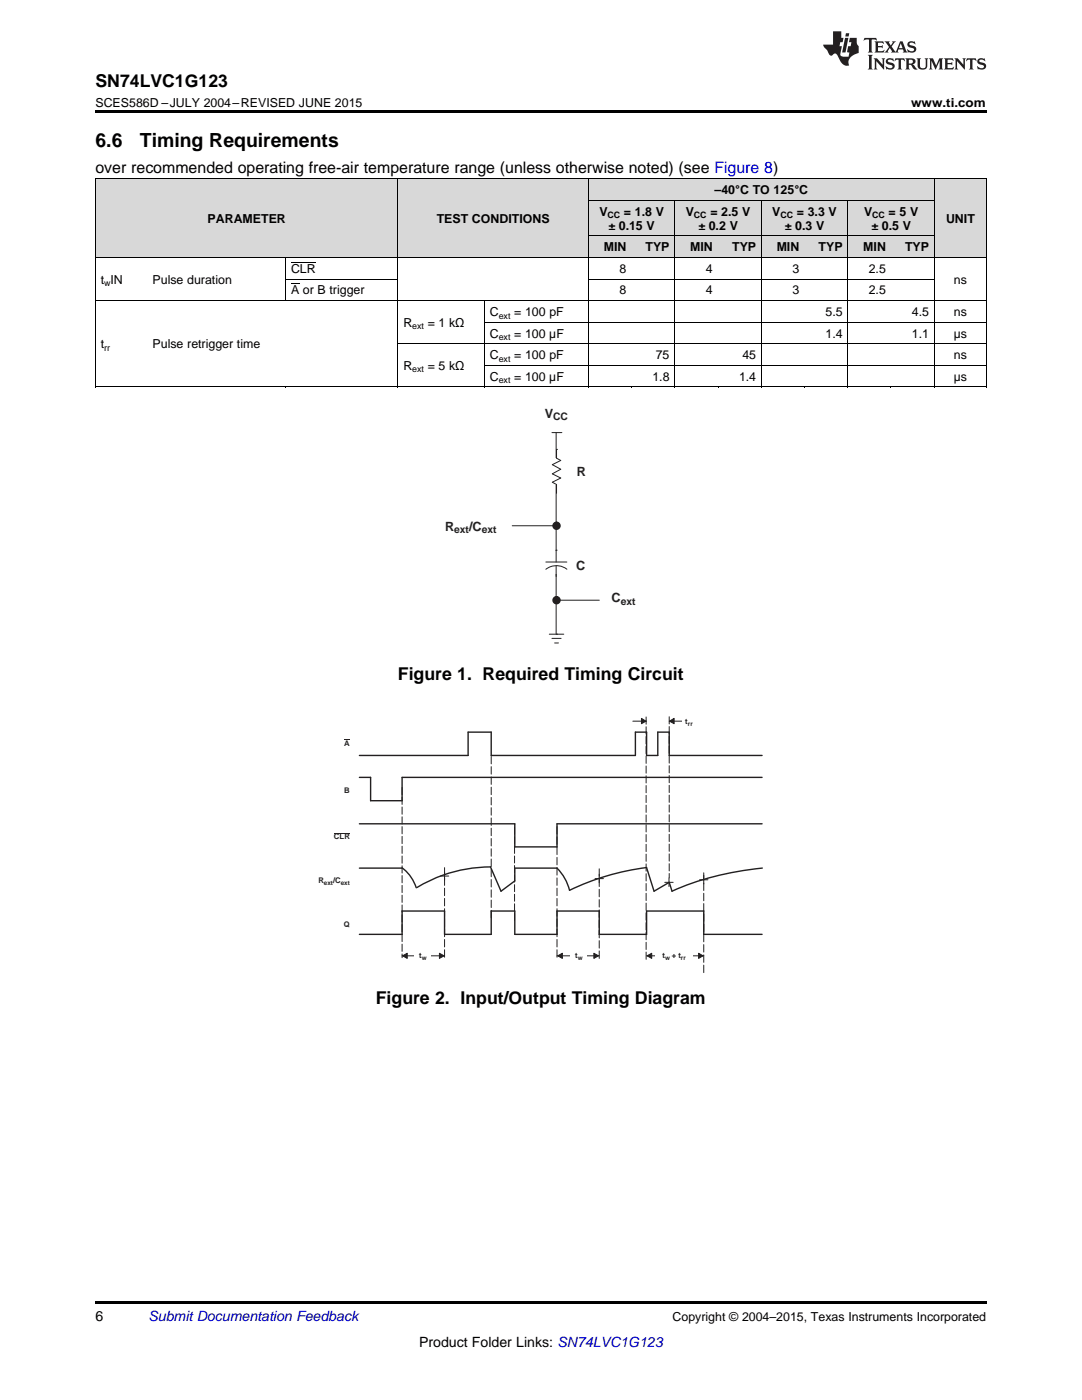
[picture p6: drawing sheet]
<svg xmlns="http://www.w3.org/2000/svg" width="216mm" height="279mm" viewBox="0 0 216 279" stroke-linecap="round" stroke-linejoin="round" font-family="sans-serif">
<g fill="#d8d8d8">
<path d="M19 35.7h10.4v15.7h-10.4z"/>
<path d="M29.4 35.7h27.6v15.7h-27.6z"/>
<path d="M57 35.7h22.4v15.7h-22.4z"/>
<path d="M79.4 35.7h17.3v15.7h-17.3z"/>
<path d="M96.7 35.7h20.7v15.7h-20.7z"/>
<path d="M117.4 47.1h8.6v4.3h-8.6z"/>
<path d="M126 47.1h8.7v4.3h-8.7z"/>
<path d="M134.7 47.1h8.6v4.3h-8.6z"/>
<path d="M143.3 47.1h8.6v4.3h-8.6z"/>
<path d="M151.9 47.1h8.7v4.3h-8.7z"/>
<path d="M160.6 47.1h8.6v4.3h-8.6z"/>
<path d="M169.2 47.1h8.6v4.3h-8.6z"/>
<path d="M177.8 47.1h8.7v4.3h-8.7z"/>
<path d="M186.5 35.7h10.3v15.7h-10.3z"/>
<path d="M117.4 40h8.6v7.1h-8.6z"/>
<path d="M126 40h8.7v7.1h-8.7z"/>
<path d="M134.7 40h8.6v7.1h-8.6z"/>
<path d="M143.3 40h8.6v7.1h-8.6z"/>
<path d="M151.9 40h8.7v7.1h-8.7z"/>
<path d="M160.6 40h8.6v7.1h-8.6z"/>
<path d="M169.2 40h8.6v7.1h-8.6z"/>
<path d="M177.8 40h8.7v7.1h-8.7z"/>
<path d="M117.4 35.7h8.6v4.3h-8.6z"/>
<path d="M126 35.7h8.7v4.3h-8.7z"/>
<path d="M134.7 35.7h8.6v4.3h-8.6z"/>
<path d="M143.3 35.7h8.6v4.3h-8.6z"/>
<path d="M151.9 35.7h8.7v4.3h-8.7z"/>
<path d="M160.6 35.7h8.6v4.3h-8.6z"/>
<path d="M169.2 35.7h8.6v4.3h-8.6z"/>
<path d="M177.8 35.7h8.7v4.3h-8.7z"/>
</g>
<path d="M19 259.7h177.8v.5h-177.8z" fill="#000"/>
<path d="M71.7 150.8h21.7v-4.7h4.6v4.7h28.8v-4.7h2.2v4.7M133.5 150.8h18.6" fill="none" stroke="#231f20" stroke-width=".28"/>
<path d="M68.7 147.6h1.1z" fill-rule="evenodd" fill="#231f20"/>
<path d="M71.7 155.1h2.2v4.7h6.3v-4.7h71.9M129 150.8h2.3v-4.7h2.2v4.7M71.7 164.4h31v4.6h8.4v-4.6h41M71.7 173.3h8.5M80.2 173.2a7.8 7.8 0 0 1 2.9 4M152.1 173.2a58 58 0 0 0-18 4.7l-.6-1.8-3 1.8-1.5-4.8a49.8 49.8 0 0 0-15.4 4.6l-.7-2.1-.8-1.2-1-1.1h-8.4v2.5l-2.7 2.1-2.1-4.9a28.4 28.4 0 0 0-14.7 4.1M71.7 186.5h8.5v-4.7h8.5v4.7h9.3v-4.7h4.7v4.7h8.4v-4.7h8.5v4.7h9.4v-4.7h11.4v4.7h11.7" fill="none" stroke="#231f20" stroke-width=".28"/>
<path d="M66.6 166.2h3.2M87.9 174.8h1.6M88.7 174v1.7M118.7 175.3h1.7M119.6 174.5v1.7M132.7 176.1h1.6M133.5 175.2v1.7M139.6 175.6h1.7M140.4 174.7v1.7M80.2 190.8h8.5" fill="none" stroke="#231f20" stroke-width=".2"/>
<path d="M80.2 157.1v34M128.9 143.1v48.4M133.5 143v32.2" fill="none" stroke="#231f20" stroke-width=".2" stroke-dasharray="1.4 .5"/>
<path d="M88.7 173.2v17.9M111.1 165v26.5M119.6 173.4v18.1M140.4 194.1v-20.3" fill="none" stroke="#231f20" stroke-width=".2" stroke-dasharray="1.5 .6"/>
<path d="M80.3 190.8l1-.6v1.1z" fill="#231f20"/>
<path d="M80.3 190.8l1-.6v1.1z" fill="none" stroke="#231f20" stroke-width=".2"/>
<path d="M87.7 190.2l.9 .6-.9 .5z" fill="#231f20"/>
<path d="M87.7 190.2l.9 .6-.9 .5zM111.1 190.8h8.5" fill="none" stroke="#231f20" stroke-width=".2"/>
<path d="M111.3 190.8l.9-.6v1.1z" fill="#231f20"/>
<path d="M111.3 190.8l.9-.6v1.1z" fill="none" stroke="#231f20" stroke-width=".2"/>
<path d="M118.5 190.2l.9 .6-.9 .5z" fill="#231f20"/>
<path d="M118.5 190.2l.9 .6-.9 .5zM129 190.8h11.4" fill="none" stroke="#231f20" stroke-width=".2"/>
<path d="M129.1 190.8l.9-.6v1.1z" fill="#231f20"/>
<path d="M129.1 190.8l.9-.6v1.1z" fill="none" stroke="#231f20" stroke-width=".2"/>
<path d="M139.4 190.2l.9 .6-.9 .5z" fill="#231f20"/>
<path d="M126.3 143.9h2.7M139.4 190.2l.9 .6-.9 .5z" fill="none" stroke="#231f20" stroke-width=".2"/>
<path d="M133.6 143.9l.9-.5v1z" fill="#231f20"/>
<path d="M133.6 143.9l.9-.5v1z" fill="none" stroke="#231f20" stroke-width=".2"/>
<path d="M128 143.4l.9 .5-.9 .5z" fill="#231f20"/>
<path d="M128 143.4l.9 .5-.9 .5zM133.5 143.9h2.8" fill="none" stroke="#231f20" stroke-width=".2"/>
<g fill="#fff">
<path d="M82.7 190h3.3v1.5h-3.3z"/>
<path d="M113.9 190h3.2v1.5h-3.2z"/>
<path d="M130.8 190h7.5v1.5h-7.5z"/>
<path d="M136.2 143.3h4.2v1.6h-4.2z"/>
</g>
<path d="M102.7 183.7v-19.2" fill="none" stroke="#231f20" stroke-width=".2" stroke-dasharray="1.4 .5"/>
<path d="M98 151v32.6" fill="none" stroke="#231f20" stroke-width=".2" stroke-dasharray="1.5 .6"/>
<path d="M111 86.3v40.3M111.4 119.8h8.2" fill="none" stroke="#231f20" stroke-width=".2"/>
<path d="M110.2 91.4h1.8v5.3h-1.8z" fill="#fff"/>
<path d="M111 89.7h.1M111 89.7v1.7l.9 .5-1.7 .8 1.7 .9-1.7 1 1.7 .8-1.7 .8 .8 .5v1.7" fill="none" stroke="#231f20" stroke-width=".2"/>
<path d="M108.9 110h4.2v4.5h-4.2z" fill="#fff"/>
<path d="M108.9 112.2h4.2M111 109.8h.1M111 109.8v2.4M111 112.9v2.2M113.1 113.6a3.4 3.4 0 0 0-4.2 0" fill="none" stroke="#231f20" stroke-width=".2"/>
<circle cx="111" cy="104.9" r=".69" fill="#231f20"/>
<circle cx="111" cy="104.9" r=".69" fill="none" stroke="#231f20" stroke-width=".3"/>
<circle cx="111" cy="104.9" r=".15" fill="#231f20"/>
<circle cx="111" cy="119.8" r=".69" fill="#231f20"/>
<circle cx="111" cy="119.8" r=".69" fill="none" stroke="#231f20" stroke-width=".3"/>
<circle cx="111" cy="119.8" r=".15" fill="#231f20"/>
<path d="M110.1 86.3h2M102.2 104.9h8.2M109.6 126.6h2.9M110.1 127.4h1.9M110.7 128.3h.7M111 126.6h.1" fill="none" stroke="#231f20" stroke-width=".2"/>
<g fill="none" stroke="#000" stroke-width=".2">
<path d="M19 35.6h177.8M19.1 35.7v41.6M79.4 35.7v41.6M117.4 35.7v41.6M117.4 40h69.1M134.6 40v37.3M151.9 40v37.3M169.2 40v37.3M186.4 35.7v41.6M196.8 35.7v41.6M19 60h177.8M19 51.4h177.8"/>
<path d="M57 51.4v8.6M57 55.7h22.4M117.4 55.7h69M117.4 47.1h69.1M19 77.2h177.8M79.4 68.6h117.4M96.6 60v17.3M96.7 72.9h100.1M96.7 64.3h100.1"/>
</g>
<g fill="#000">
<path d="M19 22h177.8v.5h-177.8zM19 77.2l.2 .1zM56.9 77.2l.1 .1zM79.3 77.2l.1 .1zM96.6 77.2l.1 .1zM117.3 77.2l.1 .1zM125.9 77.2l.1 .1zM134.6 77.2l.1 .1zM143.2 77.2l.1 .1zM151.8 77.2l.1 .1zM160.5 77.2l.1 .1zM169.1 77.2l.1 .1z"/>
<path d="M177.7 77.2l.1 .1zM186.4 77.2l.1 .1zM196.7 77.2l.1 .1z"/>
</g>
<g fill="#231f20">
<path d="M172.5 7.6l-.1 .5 .4-.2h.6v.1v2.1l-.2 .4h.9l-.2-.4v-2.1l.1-.1h.5l.5 .2-.2-.5zM174.5 8.3l.2 .3v1.5l-.2 .4h1.8l.2-.6a1.04 1.04 0 0 1-1.3 .2v-.7h.6l.3 .2v-.6l-.3 .2h-.6v-.6l.8-.1 .4 .3-.2-.5zM176.5 8.3l.9 1.1-.9 1.1h.8l-.2-.2 .4-.7 .5 .7-.2 .2h1.5l-.2-.2 .2-.4h.9l.1 .4-.2 .2h1l-.3-.3-.7-1.9h-.5l-.9 2-.8-1 .9-1h-.8l.1 .3-.4 .5-.3-.6 .1-.2zM179.7 8.6l.4 1h-.7zM181.3 8.4a.63 .63 0 0 0-.2 .7 .63 .63 0 0 0 .6 .4l.6 .2 .1 .2a.75 .75 0 0 1-.7 .4 .75 .75 0 0 1-.6-.5l.1 .7 .1-.1a1.11 1.11 0 0 0 1.5-.6 1.13 1.13 0 0 0-1.2-.8l-.1-.4a1.04 1.04 0 0 1 1.2 .2l-.2-.5-.2 .1-.4-.2zM173.2 10.9l.2 .4v2.2l-.2 .4h1l-.3-.4v-2.2l.3-.4zM174.3 11.6l.3 .4v1.5l-.3 .4h.8l-.2-.4v-1.3l1.5 1.7v-1.9l.2-.4h-.7l.2 .4v.9l-1.1-1.3zM177 11.8a.62 .62 0 0 0-.2 .7 .62 .62 0 0 0 .6 .4l.6 .1 .1 .3a.76 .76 0 0 1-.7 .3 .76 .76 0 0 1-.7-.4l.2 .7 .1-.1a1.11 1.11 0 0 0 1.5-.6 1.13 1.13 0 0 0-1.2-.8l-.1-.4a1.04 1.04 0 0 1 1.2 .2l-.2-.6-.2 .1-.5-.1zM178.7 11.6l-.2 .6a.61 .61 0 0 1 .8-.3v1.6l-.2 .4h.9l-.2-.4v-1.6a.63 .63 0 0 1 .7 .3l-.1-.6zM180.6 11.6l.3 .4v1.5l-.3 .4h1l-.2-.2-.1-.8 .6 .2a.76 .76 0 0 0 1.2 .7l-1-1a.58 .58 0 0 0 .6-.5 .58 .58 0 0 0-.5-.6zM181.4 11.9h.1a.45 .45 0 0 1 .5 .1 .45 .45 0 0 1 .1 .5l-.8 .2zM182.9 11.6l.2 .2a2.17 2.17 0 0 0 .3 1.9 .99 .99 0 0 0 1.6-.6v-1.1l.2-.4h-.7l.2 .2a1.92 1.92 0 0 1-.2 1.8 .6 .6 0 0 1-.9-.5v-1.1l.2-.4zM185.4 11.6l.2 .4v1.5l-.2 .4h.7l-.2-.4v-1.4l.8 1.8 .8-1.8v1.4l-.2 .4h.9l-.2-.4v-1.5l.2-.4h-.8l-.6 1.5-.6-1.5zM188.4 11.6l.2 .4v1.5l-.2 .4h1.8l.1-.6a1.04 1.04 0 0 1-1.2 .1v-.6h.5l.4 .2v-.6l-.4 .2h-.5v-.7h.8l.3 .3-.1-.6zM190.5 11.6l.2 .4v1.5l-.2 .4h.7l-.2-.4v-1.3l1.5 1.7v-1.9l.2-.4h-.7l.2 .4v.9l-1.1-1.3zM192.9 11.6l-.1 .6a.61 .61 0 0 1 .7-.3l.1 1.6-.3 .4h1l-.3-.4 .1-1.6a.63 .63 0 0 1 .7 .3l-.1-.6zM195.2 11.8a.62 .62 0 0 0-.2 .7 .62 .62 0 0 0 .6 .4l.6 .1 .1 .3a.76 .76 0 0 1-.7 .3 .76 .76 0 0 1-.6-.4l.1 .7 .1-.1a1.11 1.11 0 0 0 1.6-.6 1.13 1.13 0 0 0-1.3-.8l-.1-.4a1.04 1.04 0 0 1 1.2 .2l-.1-.6-.2 .1-.5-.1z"/>
<path d="M166.2 6.3v2.6h-1.9v.4l.8 .9a.91 .91 0 0 0 1 .8 .56 .56 0 0 1 .5-.3 .56 .56 0 0 1 .5 .3l.4 .8a1.53 1.53 0 0 0 1.9 1.2 1.54 1.54 0 0 1 1-2.1l.9-.3v-1.4a1.52 1.52 0 0 1-.4-1.6h-1.3l-.2 .8h.5l-.2 .8h-.5l-.1 1v.2l.4 .1-.2 .8a1.93 1.93 0 0 1-1.6-.3l.3-1.8h-.5l.2-.8h.4l.2-.8h-.4v-1.3zM168.6 7.6l-.6 2.9h.7l.6-2.9zM168.8 6.6l-.1 .7h.6l.2-.7z"/>
</g>
<path d="M58.1 56.6h1.6v.1h-1.6z" fill="#000"/>
<path d="M58.1 52.3h4.9" fill="none" stroke="#000" stroke-width=".2"/>
<g font-size="3.9">
<text x="19" y="29.3">6.6</text>
<text x="27.9" y="29.3">Timing Requirements</text>
</g>
<g font-size="3.5">
<text x="19" y="17.3">SN74LVC1G123</text>
<text x="79.4" y="135.6">Figure 1. Required Timing Circuit</text>
<text x="75" y="200.3">Figure 2. Input/Output Timing Diagram</text>
</g>
<text font-size="3.2" x="19" y="34.4">over recommended operating free-air temperature range (unless otherwise noted) (see Figure 8)</text>
<g font-size="2.8">
<text x="19" y="263.6">6</text>
<text x="83.6" y="268.9">Product Folder Links: SN74LVC1G123</text>
</g>
<text font-size="2.8" fill="#0000c8" x="29.6" y="263.6">Submit Documentation Feedback</text>
<g font-size="2.5">
<text x="19" y="21.4">SCES586D –JULY 2004–REVISED JUNE 2015</text>
<text x="181.8" y="21.4">www.ti.com</text>
<text x="142.6" y="38.7">–</text>
<text x="143.9" y="38.7">40°C TO 125°C</text>
<text x="41.4" y="44.4">PARAMETER</text>
<text x="87.1" y="44.4">TEST CONDITIONS</text>
<text x="119.6" y="43">V</text>
<text x="121.4" y="45.9">± 0.15 V</text>
<text x="124.5" y="43">=</text>
<text x="126.7" y="43">1.8 V</text>
<text x="136.8" y="43">V</text>
<text x="139.3" y="45.9">± 0.2 V</text>
<text x="141.7" y="43">=</text>
<text x="143.9" y="43">2.5 V</text>
<text x="154.1" y="43">V</text>
<text x="156.6" y="45.9">± 0.3 V</text>
<text x="159" y="43">=</text>
<text x="161.2" y="43">3.3 V</text>
<text x="172.4" y="43">V</text>
<text x="173.9" y="45.9">± 0.5 V</text>
<text x="177.3" y="43">= 5 V</text>
<text x="188.8" y="44.4">UNIT</text>
<text x="120.5" y="50.2">MIN</text>
<text x="128.8" y="50.2">TYP</text>
<text x="137.7" y="50.2">MIN</text>
<text x="146.1" y="50.2">TYP</text>
<text x="155" y="50.2">MIN</text>
<text x="163.3" y="50.2">TYP</text>
<text x="172.3" y="50.2">MIN</text>
<text x="180.6" y="50.2">TYP</text>
<text x="20.1" y="56.6">t IN</text>
<text x="30.4" y="56.6">Pulse duration</text>
<text x="58.1" y="54.5">CLR</text>
<text x="58.1" y="58.8">A or B trigger</text>
<text x="123.6" y="54.5">8</text>
<text x="123.6" y="58.8">8</text>
<text x="140.9" y="54.5">4</text>
<text x="140.9" y="58.8">4</text>
<text x="158.1" y="54.5">3</text>
<text x="158.1" y="58.8">3</text>
<text x="173.4" y="54.5">2.5</text>
<text x="173.4" y="58.8">2.5</text>
<text x="190.3" y="56.6">ns</text>
<text x="80.5" y="65.2">R</text>
<text x="85.3" y="65.2">= 1 kΩ</text>
<text x="97.8" y="63.1">C</text>
<text x="102.6" y="63.1">= 100 pF</text>
<text x="164.7" y="63.1">5.5</text>
<text x="182" y="63.1">4.5</text>
<text x="190.3" y="63.1">ns</text>
<text x="20.1" y="69.5">t</text>
<text x="30.4" y="69.5">Pulse retrigger time</text>
<text x="97.8" y="67.4">C</text>
<text x="97.8" y="71.7">C</text>
<text x="102.6" y="67.4">= 100 µF</text>
<text x="102.6" y="71.7">= 100 pF</text>
<text x="130.8" y="71.7">75</text>
<text x="148.1" y="71.7">45</text>
<text x="164.7" y="67.4">1.4</text>
<text x="182" y="67.4">1.1</text>
<text x="190.3" y="67.4">µs</text>
<text x="190.3" y="71.7">ns</text>
<text x="80.5" y="73.8">R</text>
<text x="85.3" y="73.8">= 5 kΩ</text>
<text x="97.8" y="76">C</text>
<text x="102.6" y="76">= 100 µF</text>
<text x="130.2" y="76">1.8</text>
<text x="147.5" y="76">1.4</text>
<text x="190.3" y="76">µs</text>
<text x="134.2" y="263.6">Copyright © 2004–2015, Texas Instruments Incorporated</text>
</g>
<g font-size="2.5" fill="#231f20">
<text x="108.7" y="83.4">V</text>
<text x="115.1" y="94.9">R</text>
<text x="88.8" y="105.9">R</text>
<text x="93.6" y="105.9">/C</text>
<text x="114.9" y="113.8">C</text>
<text x="122" y="120.2">C</text>
</g>
<g font-size="2.1" fill="#231f20">
<text x="110.4" y="83.9">CC</text>
<text x="90.6" y="106.4">ext</text>
<text x="96.1" y="106.4">ext</text>
<text x="123.9" y="120.7">ext</text>
</g>
<g font-size="1.8">
<text x="121.2" y="43.5">CC</text>
<text x="138.5" y="43.5">CC</text>
<text x="155.7" y="43.5">CC</text>
<text x="174" y="43.5">CC</text>
<text x="20.8" y="57.1">w</text>
<text x="82.3" y="65.7">ext</text>
<text x="99.5" y="63.6">ext</text>
<text x="20.8" y="70">rr</text>
<text x="99.5" y="67.9">ext</text>
<text x="82.3" y="74.3">ext</text>
<text x="99.5" y="72.2">ext</text>
<text x="99.5" y="76.5">ext</text>
</g>
<g font-size="1.6" fill="#231f20">
<text x="68.7" y="148.9">A</text>
<text x="136.7" y="144.5">t</text>
<text x="68.7" y="158.3">B</text>
<text x="66.6" y="167.5">CLR</text>
<text x="63.5" y="176.3">R</text>
<text x="66.5" y="176.3">/C</text>
<text x="68.6" y="184.9">Q</text>
<text x="83.6" y="191.2">t</text>
<text x="114.8" y="191.2">t</text>
<text x="132.2" y="191.2">t</text>
<text x="134" y="191.2">+ t</text>
</g>
<g font-size="1.3" fill="#231f20">
<text x="137.3" y="144.8">rr</text>
<text x="64.6" y="176.6">ext</text>
<text x="68" y="176.6">ext</text>
<text x="84.1" y="191.5">w</text>
<text x="115.3" y="191.5">w</text>
<text x="132.7" y="191.5">w</text>
<text x="135.9" y="191.5">rr</text>
</g>
</svg>
